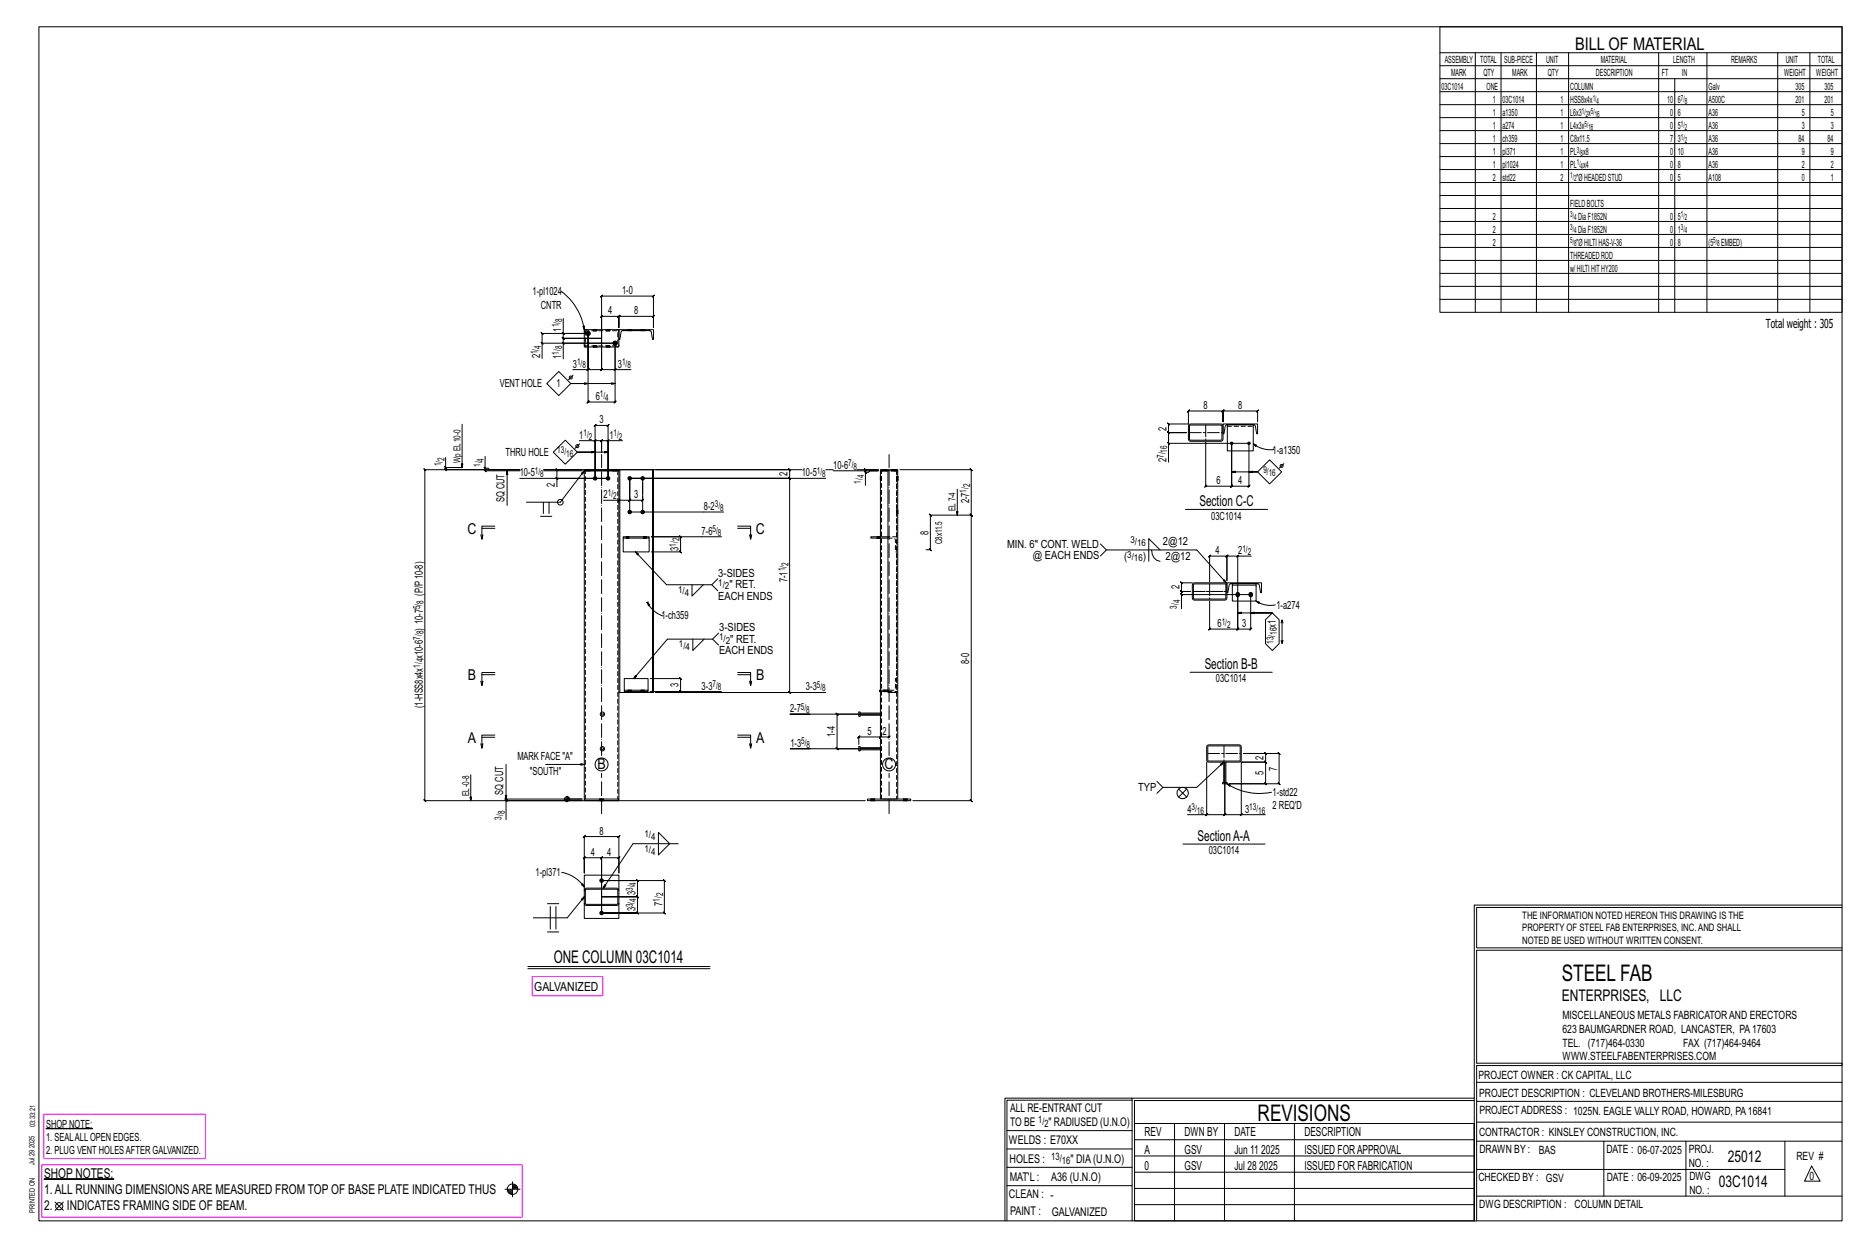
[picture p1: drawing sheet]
<svg xmlns="http://www.w3.org/2000/svg" width="914mm" height="610mm" viewBox="0 0 914 610" stroke-linecap="round" stroke-linejoin="round" font-family="sans-serif">
<g fill="#000" stroke="#000" stroke-width=".49">
<path d="M23 552h22zM22 577h34z"/>
<circle cx="288" cy="163" r="1.1"/>
<circle cx="301" cy="168" r="1.1"/>
<circle cx="603" cy="217" r=".6"/>
<circle cx="611" cy="217" r=".6"/>
<circle cx="291" cy="234" r=".9"/>
<circle cx="298" cy="234" r=".9"/>
<circle cx="308" cy="234" r=".9"/>
<circle cx="315" cy="234" r=".9"/>
<circle cx="308" cy="251" r=".9"/>
<circle cx="315" cy="251" r=".9"/>
<circle cx="606" cy="291" r="1"/>
<circle cx="612" cy="291" r="1"/>
<circle cx="294" cy="431" r=".9"/>
<circle cx="294" cy="447" r=".9"/>
</g>
<g fill="none" stroke="#000" stroke-width=".49">
<path d="M19 13h883v584h-883zM705 13h197v140h-197zM705 26h197M705 32h197M705 39h197M722 26v127M735 26v127M752 26v127M768 26v127M812 26v127M820 39v114M836 26v127"/>
<path d="M870 26v127M886 26v127M705 45h197M705 51h197M705 58h197M705 64h197M705 70h197M705 77h197M705 83h197M705 89h197M705 96h197M705 102h197"/>
<path d="M705 108h197M705 115h197M705 121h197M705 127h197M705 134h197M275 142a29 29 0 0 1 11 19M276 156v7h12h-23l1 1-1-1v5M285 160h1v1zM705 140h197M705 146h197M265 167l1 1zM265 175v-7h36v29l1-1-1 1h-13v-1l-1 1h1v-34v18h-8"/>
<path d="M275 163l1 1zM275 167l1 1zM276 176v-8h25v13h8M276 163v3l-1-1 1 1h18v-11l1-1-1 1h9h-1l1-1v1v5v-5h-1l1-1v1h17h-1l1-1v1v5v-15v-1l-1 1h1h-26l1-1-1 1v21h-18l-1-1 1 1v2M286 161h17v9h-17zM290 161h.1M290 162h.1M290 169h.1M290 170h.1M292 161h.1M292 162h.1M292 169h.1"/>
<path d="M292 170h.1M297 161h.1M297 162h.1M297 169h.1M297 170h.1M299 161h.1M299 162h.1M299 169h.1M299 170h.1M303 161h17v5h-1v-4h-1h-13l-2 4zM307 161h.1M307 162h.1"/>
<path d="M309 161h.1M309 162h.1M314 161h.1M314 162h.1M315 161h.1M315 162h.1M274 182l5 6-5 6-6-6zM281 184l-3 2M287 181l1-1zM288 181h6l1-1-1 1v-15v15l1-1-1 1h7M288 188h-9h22M302 180l-1 1z"/>
<path d="M226 208v21v-2h1l-1 2h-8v-5M284 216h7v18v-26v1l1-1h-1h7l-1 1 1-1v26v-18h7M284 217l-3 2M291 216l1-1zM291 216h3l1-1-1 1v5v-5l1-1-1 1h4M298 216v-1l-1 1zM571 216l1 1zM582 208h16h1v7l-1 1h-16v-1zM582 208h16v7h-15zM590 216v22l1-1-1 1h13h-1l1-1v1v-21v21h-1l1-1v1h8l1-1-1 1v-21h-39v9M599 207h17v5h-1l-1-4h-14l-1 4zM601 208v13h12v-13"/>
<path d="M613 217l2 1zM613 217a14 14 0 0 0 11 3M616 206v-5l-1 1 1-1h-17l-1 1 1-1v5v-5l-1 1 1-1h-17l-1 1 1-1v6h-10h-1l1 1v-1v5l-1-1 1 1h9h-9l-1-1 1 1v5M218 228l1 1zM237 229l1 1zM237 223v6h2l1 1h14h-36h1l-1-1v1v-1M237 229v1l1 1-1-1h17M248 230v17M254 234h44h-25v4M254 230h-46l-1-1 1 1v162l-1-1 1 1h216M266 230h19zM266 230h126"/>
<path d="M266 230h19M271 221l6-6 6 6-6 6zM272 234l1 1zM285 230h-12l-1-1 1 1v4M287 230h.1M287 230h15M289 230h.1M291 221h-8h15M300 230h.1M302 230h.1M303 230h-17h17M303 230v161"/>
<path d="M303 230h.1M305 230h-2v109h17v-109h-1v109M308 234h96M315 234v11v-1l-1 1h1h-7l1-1-1 1v-11v11l1-1-1 1h-5M321 230h66l-1-1 1 1v4h-1l1 1v-1h-79h79h-1l1 1v-1v105l-1-1 1 1h-66h83M404 230h4M408 230h22h-4l-1 1h-1v6M420 230h10h-6l-1-1 1 1v1M423 231l1 1zM431 233h.1M431 235h.1M431 230v33"/>
<path d="M432 233h.1M432 235h.1M432 230h.1M434 230h.1M435 230h4v109h-4zM435 230h-4h4h-3M437 230h.1M439 230h.1M439 233h.1M439 235h.1M441 230h34v-1l1 1h-1v22l1 1-1-1M469 239v13"/>
<path d="M603 231h13h-5M616 231l5-6 6 6-6 6zM628 227l-2 2M236 258h6M242 257h-6v7v-2M258 246h16l12-16-1 2v-1l1-1v161M265 253h5M266 246v5M269 246v5M295 245h8v1M303 245h-1l1-1zM308 251h46"/>
<path d="M361 257h6v7l1-2M361 258h6M439 250h.1M439 251h.1M455 252l1 1zM580 249h40M235 262l1 2M305 263h13h-13zM305 263v7h13v-7M307 263h.1M308 263h.1M311 270l15 16h22l3-3"/>
<path d="M315 263h.1M316 263h.1M353 263h-34h14v-1l1 1h-1v7l1 1-1-1h-14M367 262v2M429 263h.1M431 263h.1M431 263v75M435 263h-9h9M453 269h3l-1-1v1v-17h20l1 1-1-1v140v-1l1 1h-1h-28M539 266l3 3h44l14 16M542 269l-3 3M564 269a5 5 0 0 0 4 6"/>
<path d="M568 269l-6-5v11M606 272l-1 1zM606 272h-5l-1 1 1-1v12v-12l-1 1 1-1h-9h1l-1 1v-1v13M613 272h-7v36v-1l-1 1h1h-14l1-1-1 1v-14M317 295l1 1h-1zM317 295a13 13 0 0 0 7 6M317 295h-1M317 295h.1M339 286v6l5-6M348 286l3 3M578 290l1 1zM584 285h-6l1 1-1-1v4l1 1-1-1h5h-5l1 1-1-1v2"/>
<path d="M584 285h16l1 1v7l-1 1h-16v-1zM584 286h16v7h-15zM601 285h17v5h-1l-1-4h-14l-1 4zM603 286h12M603 286v8h12v-8M606 291v17h-1l1-1v1h6l1-1-1 1v-17h-34v7M606 300h17h-11M615 294l2 1h-1zM615 294a13 13 0 0 0 9 2M339 313v5l6-5M349 313l3 3M352 310l-3 3h-22l-17 19"/>
<path d="M619 303l4-3 3 3v12l-3 3-4-3zM627 305l1-2v2M627 313l1 2M628 303v12v-2M235 333l1 2M236 330h6M242 329h-6v6v-2M303 339h.1M306 338h11h-11zM306 338v-6h11v6M318 332h15v-1l1 1h-1v6l1 1-1-1h-15h35M361 329h6v6l1-2"/>
<path d="M361 330h6M367 333v2M431 338v53M433 338h.1M435 338h-4h4M435 338h.1M439 339v52M583 329h40M242 360h-6v6v-2M361 360h6v6l1-2M396 349h-9h44h-21h-1l1 1v-1v17h-1l1 1v-1h21h-44h10M420 348h1v2h-1z"/>
<path d="M421 349h10M421 350h10M230 379v13M235 364l1 2M236 361h6M248 374v17M267 374h19M361 361h6M367 364v2M420 365h1v2h-1zM421 366h10M421 367h10"/>
<path d="M435 361l1-1-1 1h-4v-1l-1 1 1-1-1 1h1h-11l1-1-1 1v3M591 373v26h-10M591 365l16-1 1 1v7l-1 1h-16v-1zM591 365h16v7h-15zM600 373v10M608 373h12l-1-1 1 1v-4l-1-1 1 1h-11h17v-1l1 1h-1v14l1 1-1-1h-24h18v1l-1-1h1v-10l-1-1 1 1h-12v26h11M247 391l1 1zM276 391h9h-37l-1-1 1 1v1M276 391h2M277 392h1M278 390v2M278 391h1"/>
<path d="M278 390h1M278 390h.1M285 392h-37v9M286 391h17v1h-17zM294 391h.1M294 392h.1M295 391h.1M295 392h.1M425 391h21v1h-21zM426 391h.1M426 392h.1M428 391h.1"/>
<path d="M428 392h.1M432 391h6M442 391h.1M442 392h.1M444 391h.1M444 392h.1M566 382l3 3h17l13-12-1 1h-1l2-1v10M569 385l-3 3M577 386l2 2 2-2M577 390l2-2 2 2M591 399h-1l1-1zM591 399h9h-1l1-1v1v-26v26h-1l1-1v1h8"/>
<path d="M598 383h3h-3zM601 383l1 1v1zM601 383a29 29 0 0 0 21 5M608 398l-1 1zM286 409v1l1-1h-1h17l-1 1 1-1v18v-7v-1l-1 1h1h-9l1-1-1 1v27v-27l1-1-1 1h-8l1-1-1 1v7zM322 407l6 6-6 5zM332 413h-22l-15 22M579 413h40M275 427a17 17 0 0 1 11 7M285 433v-1l1 2zM286 436v-8h17v15h-16l-1-1v-6l1-1h15l1 1M286 439l-8 10h-17"/>
<path d="M287 435h15v7h-15zM294 431h31v-1l1 1h-1v16v-1l1 1h-1h-31h18h1l-1-1v1v-8h1l-1-1v1h-18h18h1l-1-1v1v-8h1l-1-1v1zM268 456h6M268 442h6M269 444v11M272 444v11M286 442v7h17v-7M722 443v154M722 443h180M902 444h-179v20h179M258 473h90M258 474h90"/>
<path d="M902 465h-179v55h179v1h-179v76M554 538h-61v59M554 537h168M722 538h-167v13M723 539h179M723 530h179M493 553h61M555 550h167v47h-167zM555 558h167M575 550v47M599 550v47M634 550v47"/>
<path d="M723 549h179M723 558h179M785 558v27M825 558v27M874 558v27M251 578v8M251 580h1M493 571h61M493 562h61M555 573h167M555 566h167M723 572h151"/>
<path d="M887 570l4 8h-8zM27 588l4 4M31 588l-4 4M247 582h8M248 582h3M248 583h3M249 583h2M249 584h2M251 581h2M251 580h2M492 597v-60h62v60M493 580h61"/>
<path d="M555 589h167M555 581h167M723 585h179"/>
<circle cx="279" cy="185" r=".7"/>
<circle cx="283" cy="218" r=".7"/>
<circle cx="627" cy="228" r=".7"/>
<circle cx="274" cy="246" r="1.4"/>
<circle cx="295" cy="349" r="1.1"/>
<circle cx="294" cy="374" r="3"/>
<circle cx="295" cy="366" r="1.1"/>
<circle cx="435" cy="374" r="3"/>
<circle cx="278" cy="391" r="1.2"/>
<circle cx="579" cy="388" r="2.8"/>
<circle cx="29" cy="590" r="1.8"/>
<circle cx="251" cy="582" r="2.6"/>
</g>
<path d="M260 478h35v9h-35zM22 545h79v22h-79zM21 570h235v26h-235z" fill="none" stroke="#f0f" stroke-width=".5"/>
<g fill="none" stroke="#000" stroke-width=".49" stroke-dasharray="2 1.4">
<path d="M286 169l1 1M287 162h-1M287 162h15v7h-15zM287 161l-1 1h1M290 161v1M290 161h1M290 169h1M290 169v1M291 170h-1M291 161l-1 1M291 170v-1M291 161v1"/>
<path d="M291 169v1zM291 161l1 1zM291 162h.1M291 170l1-1M291 169h1M292 161v1M292 170v-1M292 161h.1M292 162h.1M292 162v-1M292 170h.1M297 161v1"/>
<path d="M297 161h.1M297 169h.1M297 169v1M297 170h.1M297 170v-1M297 169l1 1zM298 161v1zM298 161l-1 1M298 162h-1M298 170v-1M298 169h.1M298 161v1"/>
<path d="M298 170l1-1M298 161h1M299 162h-1M299 162v-1M299 170v-1M299 170h-1M302 170l1-1M303 162l-1-1M307 161h.1M307 161v1M307 162h.1M308 162v-1"/>
<path d="M308 161v1zM308 162l1-1M308 161h1M309 162v-1M309 162h.1M314 161h.1M314 161v1M314 162h.1M314 162v-1M314 161l1 1zM315 162v-1M315 161h.1"/>
<path d="M315 162h.1M601 209h12M287 230h.1M287 230h1zM288 230h1M288 230h.1M289 230h.1M300 230h.1M301 230h.1M301 230h1M302 230h.1M302 230v161"/>
<path d="M431 234h1zM431 234h1M431 233h1M431 233h.1M431 235h.1M431 235h1M431 234l1 1M432 233h-1M432 233h.1M432 234h.1M432 230h.1M432 230h1z"/>
<path d="M433 230h1M433 230h.1M434 230h.1M437 230h.1M437 230h1zM438 230h.1M438 230h1M438 230h-3h4M439 230h.1M439 234h.1M439 235h.1M439 230v161"/>
<path d="M439 233h.1M439 234v1M439 230v109M439 234v-1M439 250v1zM439 250h.1M439 251h.1M307 263h.1M307 263h1M308 263h.1M315 263h.1M315 263h1z"/>
<path d="M316 263h.1M429 263h.1M430 263h.1M430 263h1M431 263h.1M435 263h2l1 1v6h1M439 263h-4M307 338h.1M308 338h.1M309 338h.1M309 338h-1h1M314 338h.1"/>
<path d="M315 338h.1M431 338h.1M433 338h.1M434 338h.1M434 338h-1h1M434 338h1M435 338h4M435 338h.1M439 332h-1v5l-3 1M287 391v-161M294 391v1M294 391h.1"/>
<path d="M294 391l1 1zM294 392h.1M295 391v1M295 391h.1M295 392h.1M295 392v-1M426 391v1M426 391h.1M427 391l-1 1M427 391l1 1zM427 391v1M427 392h.1"/>
<path d="M428 391v1M428 391h.1M428 392h.1M428 392v-1M432 391v-161M442 391v1M442 391h.1M443 391l-1 1M443 391v1zM443 391v1M443 392h.1M444 391v1"/>
<path d="M444 391h.1M444 392h.1M444 392v-1M286 436h1z"/>
<circle cx="295" cy="349" r=".5"/>
<circle cx="295" cy="366" r=".5"/>
</g>
<path d="M294 370v-148M435 370v-148M294 398v-20M435 398v-20" fill="none" stroke="#000" stroke-width=".49" stroke-dasharray="6.8 1 0 1"/>
<path d="M582 212h16M590 208v7M308 251v-17M315 251v-17M584 289h16zM592 286v7M591 369h16M599 365v7" fill="none" stroke="#000" stroke-width=".49" stroke-dasharray="5.8 1 1 1"/>
<g font-size="11.2">
<text x="764" y="480">STEEL FAB</text>
<text x="616" y="548">REVISIONS</text>
</g>
<g font-size="8.6">
<text x="771" y="24">BILL OF MATERIAL</text>
<text x="271" y="471">ONE COLUMN 03C1014</text>
</g>
<g font-size="7.9">
<text x="765" y="490">ENTERPRISES, LLC</text>
<text x="846" y="569">25012</text>
<text x="841" y="581">03C1014</text>
</g>
<g font-size="7.3">
<text x="587" y="247">Section C-C</text>
<text x="229" y="261">C</text>
<text x="370" y="261">C</text>
<text x="590" y="327">Section B-B</text>
<text x="229" y="333">B</text>
<text x="370" y="333">B</text>
<text x="229" y="364">A</text>
<text x="370" y="364">A</text>
<text x="292" y="376">B</text>
<text x="433" y="376">C</text>
<text x="586" y="411">SectionA-A</text>
</g>
<g font-size="6.6">
<text x="22" y="576">SHOP NOTES:</text>
<text x="22" y="584">1.ALL RUNNING DIMENSIONSARE MEASURED FROM TOP OF BASE PLATE INDICATED THUS</text>
<text x="22" y="592">2.</text>
<text x="33" y="592">INDICATES FRAMING SIDE OF BEAM.</text>
</g>
<g font-size="6.1">
<text x="864" y="161">Total weight : 305</text>
<text x="262" y="485">GALVANIZED</text>
<text x="560" y="556">REV</text>
<text x="580" y="556">DWN BY</text>
<text x="604" y="556">DATE</text>
<text x="639" y="556">DESCRIPTION</text>
<text x="560" y="564">A</text>
<text x="580" y="564">GSV</text>
<text x="604" y="564">Jun 11</text>
<text x="617" y="564">2025</text>
<text x="639" y="564">ISSUED FORAPPROVAL</text>
<text x="560" y="572">0</text>
<text x="580" y="572">GSV</text>
<text x="604" y="572">Jul 28</text>
<text x="616" y="572">2025</text>
<text x="639" y="572">ISSUED FOR FABRICATION</text>
</g>
<g font-size="5.9">
<text x="494" y="560">WELDS : E70XX</text>
<text x="494" y="569">HOLES :</text>
<text x="524" y="569">&quot; DIA(U.N.O)</text>
<text x="494" y="578">MAT'L :</text>
<text x="515" y="578">A36 (U.N.O)</text>
<text x="494" y="586">CLEAN : -</text>
<text x="495" y="595">PAINT :</text>
<text x="515" y="595">GALVANIZED</text>
</g>
<g font-size="5.8">
<text x="494" y="544">ALL RE-ENTRANT CUT</text>
<text x="494" y="551">TO BE</text>
<text x="513" y="551">&quot; RADIUSED (U.N.O)</text>
</g>
<g font-size="5.6">
<text x="765" y="499">MISCELLANEOUS METALS FABRICATORAND ERECTORS</text>
<text x="765" y="505">623 BAUMGARDNER ROAD, LANCASTER, PA17603</text>
<text x="765" y="512">TEL. (717)464-0330</text>
<text x="824" y="512">FAX (717)464-9464</text>
<text x="765" y="519">WWW.STEELFABENTERPRISES.COM</text>
<text x="724" y="528">PROJECT OWNER : CK CAPITAL, LLC</text>
<text x="724" y="537">PROJECT DESCRIPTION : CLEVELAND BROTHERS-MILESBURG</text>
<text x="724" y="545">PROJECTADDRESS : 1025N. EAGLE VALLY ROAD, HOWARD, PA16841</text>
<text x="724" y="556">CONTRACTOR : KINSLEY CONSTRUCTION, INC.</text>
<text x="724" y="564">DRAWN BY :</text>
<text x="753" y="564">BAS</text>
<text x="786" y="564">DATE : 06-07-2025</text>
<text x="827" y="564">PROJ.</text>
<text x="879" y="568">REV #</text>
<text x="827" y="571">NO. :</text>
<text x="724" y="578">CHECKED BY : GSV</text>
<text x="787" y="578">DATE : 06-09-2025</text>
<text x="827" y="578">DWG</text>
<text x="886" y="578">0</text>
<text x="827" y="584">NO. :</text>
<text x="724" y="591">DWG DESCRIPTION : COLUMN DETAIL</text>
</g>
<g font-size="5.5">
<text x="305" y="144">1-0</text>
<text x="261" y="145">1-pl1024</text>
<text x="265" y="151">CNTR</text>
<text x="298" y="154">4</text>
<text x="310" y="154">8</text>
<text x="275" y="162" transform="rotate(-90 275 162)">1</text>
<text x="264" y="175" transform="rotate(-90 264 175)">2</text>
<text x="275" y="176" transform="rotate(-90 275 176)">1</text>
<text x="280" y="180">3</text>
<text x="302" y="180">3</text>
<text x="245" y="189">VENT HOLE</text>
<text x="272" y="189">1</text>
<text x="292" y="196">6</text>
<text x="589" y="200">8</text>
<text x="606" y="200">8</text>
<text x="293" y="207">3</text>
<text x="284" y="215">1</text>
<text x="298" y="215">1</text>
<text x="571" y="211" transform="rotate(-90 571 211)">2</text>
<text x="623" y="222">1-a1350</text>
<text x="247" y="223">THRU HOLE</text>
<text x="571" y="226" transform="rotate(-90 571 226)">2</text>
<text x="254" y="233">10-5</text>
<text x="386" y="233" transform="rotate(-90 386 233)">2</text>
<text x="392" y="233">10-5</text>
<text x="408" y="229">10-6</text>
<text x="272" y="238" transform="rotate(-90 272 238)">2</text>
<text x="596" y="237">6</text>
<text x="606" y="237">4</text>
<text x="247" y="246" transform="rotate(-90 247 246)">SQ CUT</text>
<text x="295" y="244">2</text>
<text x="310" y="244">3</text>
<text x="345" y="250">8-2</text>
<text x="474" y="246" transform="rotate(-90 474 246)">2-7</text>
<text x="593" y="254">03C1014</text>
<text x="343" y="262">7-6</text>
<text x="454" y="262" transform="rotate(-90 454 262)">8</text>
<text x="332" y="270" transform="rotate(-90 332 270)">3</text>
<text x="493" y="268">MIN. 6&quot; CONT. WELD</text>
<text x="569" y="267">2@12</text>
<text x="506" y="274">@ EACH ENDS</text>
<text x="550" y="274">(</text>
<text x="559" y="274">)</text>
<text x="571" y="274">2@12</text>
<text x="595" y="271">4</text>
<text x="606" y="271">2</text>
<text x="352" y="282">3-SIDES</text>
<text x="357" y="288">&quot; RET.</text>
<text x="386" y="285" transform="rotate(-90 386 285)">7-1</text>
<text x="207" y="292" transform="rotate(-90 207 292)">(P/P10-8)</text>
<text x="352" y="293">EACH ENDS</text>
<text x="577" y="288" transform="rotate(-90 577 288)">2</text>
<text x="625" y="298">1-a274</text>
<text x="324" y="303">1-ch359</text>
<text x="207" y="309" transform="rotate(-90 207 309)">) 10-7</text>
<text x="352" y="309">3-SIDES</text>
<text x="596" y="307">6</text>
<text x="608" y="307">3</text>
<text x="625" y="307" transform="rotate(-90 625 307)">x1</text>
<text x="357" y="314">&quot; RET.</text>
<text x="207" y="322" transform="rotate(-90 207 322)">x10-6</text>
<text x="352" y="320">EACH ENDS</text>
<text x="474" y="325" transform="rotate(-90 474 325)">8-0</text>
<text x="595" y="334">03C1014</text>
<text x="332" y="336" transform="rotate(-90 332 336)">3</text>
<text x="343" y="337">3-3</text>
<text x="395" y="338">3-3</text>
<text x="207" y="346" transform="rotate(-90 207 346)">(1-HSS8x4x</text>
<text x="387" y="348">2-7</text>
<text x="425" y="360">5</text>
<text x="432" y="360">2</text>
<text x="387" y="365">1-3</text>
<text x="409" y="361" transform="rotate(-90 409 361)">1-4</text>
<text x="253" y="372">MARK FACE &quot;A&quot;</text>
<text x="619" y="372" transform="rotate(-90 619 372)">2</text>
<text x="625" y="377" transform="rotate(-90 625 377)">7</text>
<text x="259" y="379">&quot;SOUTH&quot;</text>
<text x="619" y="379" transform="rotate(-90 619 379)">5</text>
<text x="246" y="389" transform="rotate(-90 246 389)">SQ CUT</text>
<text x="557" y="387">TYP</text>
<text x="623" y="390">1-std22</text>
<text x="581" y="398">4</text>
<text x="610" y="398">3</text>
<text x="623" y="396">2 REQ'D</text>
<text x="293" y="408">8</text>
<text x="289" y="419">4</text>
<text x="297" y="419">4</text>
<text x="592" y="418">03C1014</text>
<text x="262" y="429">1-pl371</text>
<text x="311" y="438" transform="rotate(-90 311 438)">3</text>
<text x="324" y="443" transform="rotate(-90 324 443)">7</text>
<text x="311" y="446" transform="rotate(-90 311 446)">3</text>
<text x="23" y="552">SHOPNOTE:</text>
<text x="23" y="558">1. SEALALLOPEN EDGES.</text>
<text x="23" y="565">2. PLUG VENT HOLESAFTER GALVANIZED.</text>
</g>
<g font-size="5">
<text x="745" y="450">THE INFORMATION NOTED HEREON THIS DRAWING IS THE</text>
<text x="745" y="456">PROPERTY OF STEEL FAB ENTERPRISES, INC.AND SHALL</text>
<text x="745" y="462">NOTED BE USED WITHOUT WRITTEN CONSENT.</text>
<text x="508" y="550">1/</text>
<text x="511" y="551">2</text>
<text x="515" y="568">13/</text>
<text x="520" y="570">16</text>
</g>
<g font-size="4.9">
<text x="707" y="31">ASSEMBLY</text>
<text x="725" y="31">TOTAL</text>
<text x="736" y="31">SUB-PIECE</text>
<text x="757" y="31">UNIT</text>
<text x="784" y="31">MATERIAL</text>
<text x="819" y="31">LENGTH</text>
<text x="847" y="31">REMARKS</text>
<text x="874" y="31">UNIT</text>
<text x="890" y="31">TOTAL</text>
<text x="710" y="37">MARK</text>
<text x="726" y="37">QTY</text>
<text x="740" y="37">MARK</text>
<text x="758" y="37">QTY</text>
<text x="781" y="37">DESCRIPTION</text>
<text x="814" y="37">FT</text>
<text x="823" y="37">IN</text>
<text x="873" y="37">WEIGHT</text>
<text x="889" y="37">WEIGHT</text>
<text x="706" y="44">03C1014</text>
<text x="728" y="44">ONE</text>
<text x="769" y="44">COLUMN</text>
<text x="836" y="44">Galv</text>
<text x="879" y="44">305</text>
<text x="893" y="44">305</text>
<text x="731" y="50">1</text>
<text x="736" y="50">03C1014</text>
<text x="764" y="50">1</text>
<text x="769" y="50">HSS8x4x</text>
<text x="816" y="50">10</text>
<text x="821" y="50">6</text>
<text x="836" y="50">A500C</text>
<text x="879" y="50">201</text>
<text x="893" y="50">201</text>
<text x="731" y="57">1</text>
<text x="736" y="57">a1350</text>
<text x="764" y="57">1</text>
<text x="769" y="57">L6x3 x</text>
<text x="818" y="57">0</text>
<text x="821" y="57">6</text>
<text x="836" y="57">A36</text>
<text x="882" y="57">5</text>
<text x="896" y="57">5</text>
<text x="731" y="63">1</text>
<text x="736" y="63">a274</text>
<text x="764" y="63">1</text>
<text x="769" y="63">L4x3x</text>
<text x="818" y="63">0</text>
<text x="821" y="63">5</text>
<text x="836" y="63">A36</text>
<text x="882" y="63">3</text>
<text x="896" y="63">3</text>
<text x="731" y="69">1</text>
<text x="736" y="69">ch359</text>
<text x="764" y="69">1</text>
<text x="769" y="69">C8x11.5</text>
<text x="818" y="69">7</text>
<text x="821" y="69">3</text>
<text x="836" y="69">A36</text>
<text x="880" y="69">84</text>
<text x="895" y="69">84</text>
<text x="731" y="76">1</text>
<text x="736" y="76">pl371</text>
<text x="764" y="76">1</text>
<text x="769" y="76">PL x8</text>
<text x="818" y="76">0</text>
<text x="821" y="76">10</text>
<text x="836" y="76">A36</text>
<text x="882" y="76">9</text>
<text x="896" y="76">9</text>
<text x="731" y="82">1</text>
<text x="736" y="82">pl1024</text>
<text x="764" y="82">1</text>
<text x="769" y="82">PL x4</text>
<text x="818" y="82">0</text>
<text x="821" y="82">8</text>
<text x="836" y="82">A36</text>
<text x="882" y="82">2</text>
<text x="896" y="82">2</text>
<text x="731" y="88">2</text>
<text x="736" y="88">std22</text>
<text x="764" y="88">2</text>
<text x="772" y="88">&quot;ØHEADEDSTUD</text>
<text x="818" y="88">0</text>
<text x="821" y="88">5</text>
<text x="836" y="88">A108</text>
<text x="882" y="88">0</text>
<text x="896" y="88">1</text>
<text x="769" y="101">FIELDBOLTS</text>
<text x="731" y="107">2</text>
<text x="772" y="107">DiaF1852N</text>
<text x="818" y="107">0</text>
<text x="821" y="107">5</text>
<text x="731" y="114">2</text>
<text x="772" y="114">DiaF1852N</text>
<text x="818" y="114">0</text>
<text x="821" y="114">1</text>
<text x="731" y="120">2</text>
<text x="772" y="120">&quot;ØHILTIHAS-V-36</text>
<text x="818" y="120">0</text>
<text x="821" y="120">8</text>
<text x="836" y="120">(5</text>
<text x="843" y="120">EMBED)</text>
<text x="769" y="127">THREADEDROD</text>
<text x="769" y="133">w/HILTIHITHY200</text>
</g>
<g font-size="4.7">
<text x="273" y="160" transform="rotate(-90 273 160)">1/</text>
<text x="275" y="158" transform="rotate(-90 275 158)">8</text>
<text x="263" y="173" transform="rotate(-90 263 173)">1/</text>
<text x="265" y="171" transform="rotate(-90 265 171)">4</text>
<text x="273" y="174" transform="rotate(-90 273 174)">1/</text>
<text x="275" y="171" transform="rotate(-90 275 171)">8</text>
<text x="282" y="179">1/</text>
<text x="305" y="179">1/</text>
<text x="285" y="180">8</text>
<text x="307" y="180">8</text>
<text x="294" y="194">1/</text>
<text x="296" y="196">4</text>
<text x="286" y="213">1/</text>
<text x="288" y="215">2</text>
<text x="300" y="213">1/</text>
<text x="303" y="215">2</text>
<text x="273" y="222">13/</text>
<text x="571" y="221" transform="rotate(-90 571 221)">16</text>
<text x="218" y="226" transform="rotate(-90 218 226)">2</text>
<text x="225" y="227" transform="rotate(-90 225 227)">Wp EL10-0</text>
<text x="237" y="226" transform="rotate(-90 237 226)">4</text>
<text x="277" y="223">16</text>
<text x="570" y="224" transform="rotate(-90 570 224)">7/</text>
<text x="216" y="228" transform="rotate(-90 216 228)">1/</text>
<text x="235" y="228" transform="rotate(-90 235 228)">1/</text>
<text x="262" y="232">1/</text>
<text x="264" y="233">8</text>
<text x="400" y="232">1/</text>
<text x="402" y="233">8</text>
<text x="415" y="228">7/</text>
<text x="418" y="230">8</text>
<text x="618" y="231">9/</text>
<text x="621" y="233">16</text>
<text x="421" y="237" transform="rotate(-90 421 237)">1/</text>
<text x="423" y="234" transform="rotate(-90 423 234)">4</text>
<text x="475" y="238" transform="rotate(-90 475 238)">2</text>
<text x="298" y="243">1/</text>
<text x="300" y="244">2</text>
<text x="473" y="241" transform="rotate(-90 473 241)">1/</text>
<text x="350" y="248">3/</text>
<text x="353" y="250">8</text>
<text x="468" y="250" transform="rotate(-90 468 250)">EL7-4</text>
<text x="349" y="260">5/</text>
<text x="351" y="262">8</text>
<text x="331" y="267" transform="rotate(-90 331 267)">1/</text>
<text x="333" y="265" transform="rotate(-90 333 265)">2</text>
<text x="461" y="266" transform="rotate(-90 461 266)">C8x11.5</text>
<text x="553" y="266">3/</text>
<text x="557" y="267">16</text>
<text x="608" y="270">1/</text>
<text x="552" y="273">3/</text>
<text x="555" y="275">16</text>
<text x="611" y="271">2</text>
<text x="384" y="280" transform="rotate(-90 384 280)">1/</text>
<text x="386" y="277" transform="rotate(-90 386 277)">2</text>
<text x="352" y="287">1/</text>
<text x="332" y="290">1/</text>
<text x="335" y="292">4</text>
<text x="355" y="288">2</text>
<text x="206" y="298" transform="rotate(-90 206 298)">5/</text>
<text x="207" y="295" transform="rotate(-90 207 295)">8</text>
<text x="576" y="298" transform="rotate(-90 576 298)">3/</text>
<text x="578" y="295" transform="rotate(-90 578 295)">4</text>
<text x="598" y="306">1/</text>
<text x="207" y="310" transform="rotate(-90 207 310)">8</text>
<text x="601" y="307">2</text>
<text x="625" y="311" transform="rotate(-90 625 311)">16</text>
<text x="206" y="313" transform="rotate(-90 206 313)">7/</text>
<text x="332" y="317">1/</text>
<text x="352" y="313">1/</text>
<text x="355" y="315">2</text>
<text x="623" y="315" transform="rotate(-90 623 315)">13/</text>
<text x="207" y="324" transform="rotate(-90 207 324)">4</text>
<text x="336" y="318">4</text>
<text x="206" y="327" transform="rotate(-90 206 327)">1/</text>
<text x="349" y="336">7/</text>
<text x="351" y="338">8</text>
<text x="400" y="337">5/</text>
<text x="402" y="338">8</text>
<text x="392" y="347">5/</text>
<text x="395" y="349">8</text>
<text x="392" y="364">5/</text>
<text x="395" y="366">8</text>
<text x="230" y="390" transform="rotate(-90 230 390)">EL-0-8</text>
<text x="245" y="401" transform="rotate(-90 245 401)">3/</text>
<text x="247" y="398" transform="rotate(-90 247 398)">8</text>
<text x="583" y="396">3/</text>
<text x="586" y="398">16</text>
<text x="612" y="396">13/</text>
<text x="616" y="398">16</text>
<text x="315" y="409">1/</text>
<text x="319" y="411">4</text>
<text x="315" y="417">1/</text>
<text x="319" y="418">4</text>
<text x="310" y="436" transform="rotate(-90 310 436)">3/</text>
<text x="311" y="433" transform="rotate(-90 311 433)">4</text>
<text x="310" y="444" transform="rotate(-90 310 444)">3/</text>
<text x="311" y="441" transform="rotate(-90 311 441)">4</text>
<text x="323" y="441" transform="rotate(-90 323 441)">1/</text>
<text x="325" y="439" transform="rotate(-90 325 439)">2</text>
</g>
<g font-size="4.2">
<text x="780" y="49">1/</text>
<text x="781" y="51">4</text>
<text x="823" y="49">7/</text>
<text x="825" y="51">8</text>
<text x="774" y="56">1/ 5/</text>
<text x="776" y="57">2</text>
<text x="781" y="57">16</text>
<text x="776" y="62">5/</text>
<text x="778" y="63">16</text>
<text x="823" y="62">1/</text>
<text x="825" y="63">2</text>
<text x="823" y="68">1/</text>
<text x="825" y="70">2</text>
<text x="772" y="75">3/</text>
<text x="774" y="76">8</text>
<text x="772" y="81">1/</text>
<text x="774" y="82">4</text>
<text x="769" y="87">1/</text>
<text x="770" y="89">2</text>
<text x="769" y="106">3/</text>
<text x="770" y="108">4</text>
<text x="823" y="106">1/</text>
<text x="825" y="108">2</text>
<text x="769" y="113">3/</text>
<text x="823" y="113">3/</text>
<text x="769" y="119">5/</text>
<text x="770" y="114">4</text>
<text x="825" y="114">4</text>
<text x="839" y="119">5/</text>
<text x="770" y="121">8</text>
<text x="841" y="121">8</text>
</g>
<g font-size="3.7">
<text x="17" y="551" transform="rotate(-90 17 551)">03:33:21</text>
<text x="17" y="562" transform="rotate(-90 17 562)">2025</text>
<text x="17" y="570" transform="rotate(-90 17 570)">Jul 29</text>
<text x="17" y="593" transform="rotate(-90 17 593)">PRINTED ON</text>
</g>
</svg>
